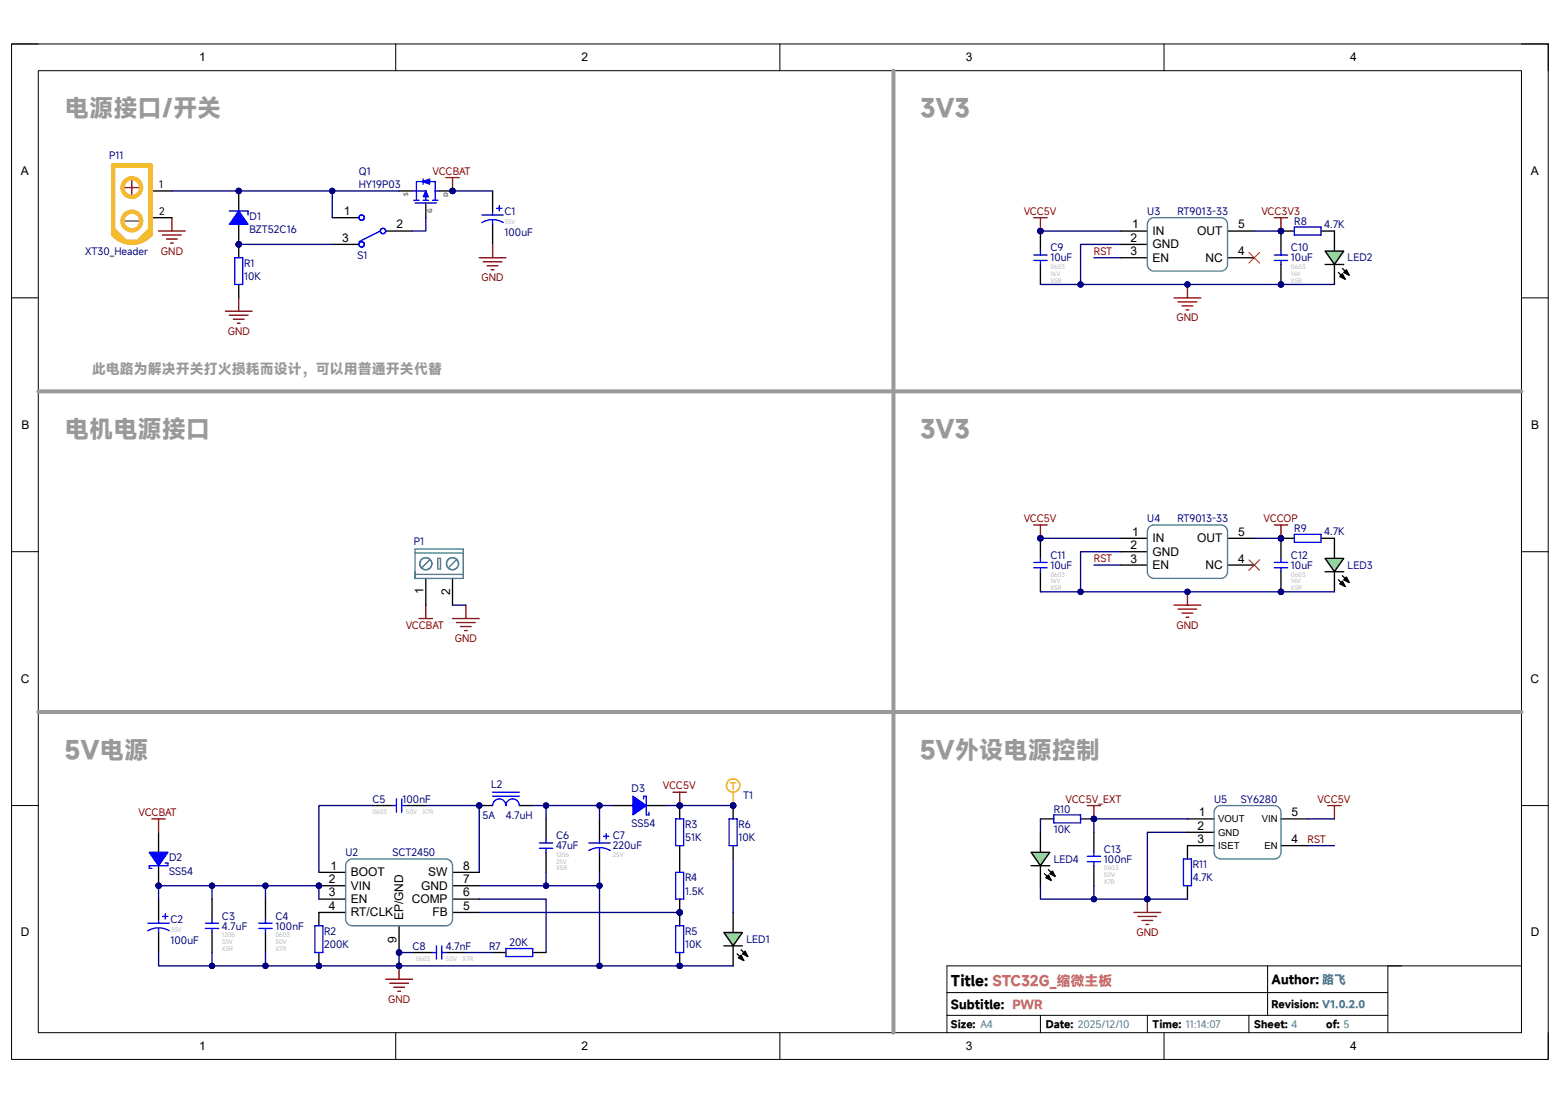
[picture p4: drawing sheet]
<svg xmlns="http://www.w3.org/2000/svg" width="297mm" height="210mm" viewBox="0 0 297 210" stroke-linecap="round" stroke-linejoin="round" font-family="sans-serif">
<path d="M2.2 8.4h292.6v193.3h-292.6z" fill="none" stroke="#000" stroke-width=".19"/>
<path d="M7.3 13.5h282.4v183.1h-282.4z" fill-rule="evenodd" fill="#fff"/>
<g fill="none" stroke="#000" stroke-width=".19">
<path d="M2.2 8.4h5.1M7.3 13.5h282.4v183.1h-282.4zM75.3 8.4v5.1M148.5 8.4v5.1M221.6 8.4v5.1M289.7 8.4h5.1v5.1M2.2 56.7h5.1M289.7 56.7h5.1M2.2 105h5.1M289.7 105.1h5.1M2.2 153.4h5.1M289.7 153.4h5.1"/>
<path d="M75.3 196.6v5.1M148.5 196.6v5.1M180.3 189h83.9M180.3 193.3h83.9M198.1 193.3v3.3M218.5 193.3v3.3M221.6 196.6v5.1M237.8 193.3v3.3M241.3 183.9v9.4M264.2 183.9v12.7M289.7 183.9h-109.4v12.7M294.8 196.6v5.1"/>
</g>
<path d="M40.4 171.2v3.8M40.4 177.5v3.9M50.5 171.2v3.8M50.5 177.5v3.9" fill="none" stroke="#000" stroke-width=".25"/>
<path d="M39.1 175.8h2.5M39.1 176.8h2.5M40.4 175v.8M40.4 176.8v.7M49.3 175.8h2.5M49.3 176.8h2.5M50.5 175v.8M50.5 176.8v.7" fill="none" stroke="#00f" stroke-width=".25"/>
<circle cx="60.7" cy="183.9" r=".51" fill="#000080"/>
<circle cx="60.7" cy="183.9" r=".51" fill="none" stroke="#000080" stroke-width=".19"/>
<path d="M60.7 173.7v2.6M60.7 181.4v2.5" fill="none" stroke="#000" stroke-width=".25"/>
<circle cx="60.7" cy="183.9" r=".51" fill="#000080"/>
<circle cx="60.7" cy="183.9" r=".51" fill="none" stroke="#000080" stroke-width=".19"/>
<path d="M74.7 153.4h.8M75.5 152.1v2.6M76.5 153.4h.8M76.5 152.1v2.6M60 176.3h1.5v5.1h-1.5z" fill="none" stroke="#00f" stroke-width=".25"/>
<path d="M70.9 153.4h3.8M77.3 153.4h3.8" fill="none" stroke="#000" stroke-width=".25"/>
<circle cx="91.2" cy="153.4" r=".51" fill="#000080"/>
<circle cx="91.2" cy="153.4" r=".51" fill="none" stroke="#000080" stroke-width=".19"/>
<path d="M91.2 153.4h2.6" fill="none" stroke="#000" stroke-width=".25"/>
<circle cx="91.2" cy="153.4" r=".51" fill="#000080"/>
<circle cx="91.2" cy="153.4" r=".51" fill="none" stroke="#000080" stroke-width=".19"/>
<path d="M98.9 153.4h2.5M104 155.9v3.8M104 162.3v3.8" fill="none" stroke="#000" stroke-width=".25"/>
<path d="M93.8 153.4a1.27 1.27 0 0 1 1.3-1.3 1.27 1.27 0 0 1 1.2 1.3 1.27 1.27 0 0 1 1.3-1.3 1.27 1.27 0 0 1 1.3 1.3M93.8 151.6h5.1M93.8 150.8h5.1M104 159.7v.8M102.7 160.5h2.5M102.7 161.5h2.5M104 161.5v.8" fill="none" stroke="#00f" stroke-width=".25"/>
<circle cx="129.4" cy="153.4" r=".51" fill="#000080"/>
<circle cx="129.4" cy="153.4" r=".51" fill="none" stroke="#000080" stroke-width=".19"/>
<path d="M129.4 153.4v2.5" fill="none" stroke="#000" stroke-width=".25"/>
<circle cx="129.4" cy="153.4" r=".51" fill="#000080"/>
<circle cx="129.4" cy="153.4" r=".51" fill="none" stroke="#000080" stroke-width=".19"/>
<path d="M129.4 161v2.6" fill="none" stroke="#000" stroke-width=".25"/>
<path d="M128.6 155.9h1.6v5.1h-1.6z" fill="none" stroke="#00f" stroke-width=".25"/>
<circle cx="129.4" cy="173.7" r=".51" fill="#000080"/>
<circle cx="129.4" cy="173.7" r=".51" fill="none" stroke="#000080" stroke-width=".19"/>
<circle cx="129.4" cy="183.9" r=".51" fill="#000080"/>
<circle cx="129.4" cy="183.9" r=".51" fill="none" stroke="#000080" stroke-width=".19"/>
<path d="M129.4 173.7v2.6" fill="none" stroke="#000" stroke-width=".25"/>
<circle cx="129.4" cy="173.7" r=".51" fill="#000080"/>
<circle cx="129.4" cy="173.7" r=".51" fill="none" stroke="#000080" stroke-width=".19"/>
<path d="M129.4 181.4v2.5" fill="none" stroke="#000" stroke-width=".25"/>
<circle cx="129.4" cy="183.9" r=".51" fill="#000080"/>
<circle cx="129.4" cy="183.9" r=".51" fill="none" stroke="#000080" stroke-width=".19"/>
<path d="M128.6 176.3h1.6v5.1h-1.6z" fill="none" stroke="#00f" stroke-width=".25"/>
<circle cx="139.6" cy="153.4" r=".51" fill="#000080"/>
<circle cx="139.6" cy="153.4" r=".51" fill="none" stroke="#000080" stroke-width=".19"/>
<path d="M139.6 153.4v2.5" fill="none" stroke="#000" stroke-width=".25"/>
<circle cx="139.6" cy="153.4" r=".51" fill="#000080"/>
<circle cx="139.6" cy="153.4" r=".51" fill="none" stroke="#000080" stroke-width=".19"/>
<path d="M139.6 161v2.6M139.6 173.7v3.8M139.6 180.1v3.8" fill="none" stroke="#000" stroke-width=".25"/>
<path d="M138.8 155.9h1.5v5.1h-1.5z" fill="none" stroke="#00f" stroke-width=".25"/>
<path d="M137.8 177.5h3.6l-1.8 2.6z" fill="#73d873"/>
<path d="M137.8 177.5h3.6l-1.8 2.6zM78.5 181.4h3.8M84.9 181.4h3.8M93.8 181.4h2.5M101.4 181.4h2.6M137.8 180.1h3.6M140.3 181.6l1.3 1.3M140.6 182.4l.5-.5 .5 1zM141.1 180.9l1.3 1.2M141.4 181.6l.5-.5 .5 1z" fill="none" stroke="#000" stroke-width=".25"/>
<path d="M140.6 182.4l.5-.5 .5 1zM141.4 181.6l.5-.5 .5 1z" fill="#000"/>
<path d="M82.3 181.4h.8M83.1 180.1v2.5M84.1 181.4h.8M84.1 180.1v2.5M96.3 180.6h5.1v1.5h-5.1z" fill="none" stroke="#00f" stroke-width=".25"/>
<path d="M73.4 186.5h5.1M74.2 187.2h3.6M75 188h2M75.7 188.7h.5M76 183.9v2.6" fill="none" stroke="#800000" stroke-width=".25"/>
<circle cx="76" cy="183.9" r=".51" fill="#000080"/>
<circle cx="76" cy="183.9" r=".51" fill="none" stroke="#000080" stroke-width=".19"/>
<circle cx="30.2" cy="168.6" r=".51" fill="#000080"/>
<circle cx="30.2" cy="168.6" r=".51" fill="none" stroke="#000080" stroke-width=".19"/>
<path d="M30.2 158.5v3.8M30.2 164.8v3.8" fill="none" stroke="#000" stroke-width=".25"/>
<circle cx="30.2" cy="168.6" r=".51" fill="#000080"/>
<circle cx="30.2" cy="168.6" r=".51" fill="none" stroke="#000080" stroke-width=".19"/>
<path d="M28.4 162.3h3.6l-1.8 2.5z" fill="#00f"/>
<path d="M28.4 162.3h3.6l-1.8 2.5zM31.5 164.3h.5v.5h-3.6v.5h.5" fill="none" stroke="#00f" stroke-width=".25"/>
<path d="M116.7 153.4h3.8M123 153.4h3.9" fill="none" stroke="#000" stroke-width=".25"/>
<path d="M120.5 151.6l2.5 1.8-2.5 1.8z" fill="#00f"/>
<path d="M120.5 151.6l2.5 1.8-2.5 1.8zM122.5 152.1v-.5h.5v3.6h.5v-.5" fill="none" stroke="#00f" stroke-width=".25"/>
<path d="M128.1 150.8h2.6M129.4 150.8v2.6" fill="none" stroke="#800000" stroke-width=".25"/>
<circle cx="129.4" cy="153.4" r=".51" fill="#000080"/>
<circle cx="129.4" cy="153.4" r=".51" fill="none" stroke="#000080" stroke-width=".19"/>
<circle cx="129.4" cy="173.7" r=".51" fill="#000080"/>
<circle cx="129.4" cy="173.7" r=".51" fill="none" stroke="#000080" stroke-width=".19"/>
<path d="M129.4 163.6v2.5M129.4 171.2v2.5" fill="none" stroke="#000" stroke-width=".25"/>
<circle cx="129.4" cy="173.7" r=".51" fill="#000080"/>
<circle cx="129.4" cy="173.7" r=".51" fill="none" stroke="#000080" stroke-width=".19"/>
<path d="M128.6 166.1h1.6v5.1h-1.6z" fill="none" stroke="#00f" stroke-width=".25"/>
<path d="M28.9 155.9h2.6M30.2 155.9v2.6" fill="none" stroke="#800000" stroke-width=".25"/>
<circle cx="86.2" cy="36.4" r=".51" fill="#000080"/>
<circle cx="86.2" cy="36.4" r=".51" fill="none" stroke="#000080" stroke-width=".19"/>
<path d="M83.6 36.4h2.6" fill="none" stroke="#000" stroke-width=".25"/>
<circle cx="86.2" cy="36.4" r=".51" fill="#000080"/>
<circle cx="86.2" cy="36.4" r=".51" fill="none" stroke="#000080" stroke-width=".19"/>
<path d="M76 36.4h2.5M81.1 38.6v2.8" fill="none" stroke="#000" stroke-width=".25"/>
<path d="M78.5 36.4h2.6v1.7M78.8 38.1h1M79 38.6h4.1M79.3 38.1v-3.5h3.5v3.5M80.6 38.1h1M82.3 38.1h1.1M82.8 36.4h.8" fill="none" stroke="#00f" stroke-width=".25"/>
<path d="M81.1 36.2l.5 1.3h-1z" fill="#00f"/>
<path d="M81.1 36.2l.5 1.3h-1z" fill="none" stroke="#00f" stroke-width=".19"/>
<path d="M80.6 34.1v1" fill="none" stroke="#00f" stroke-width=".25"/>
<path d="M80.3 34.6l1.5-.5v1z" fill="#00f"/>
<path d="M80.3 34.6l1.5-.5v1z" fill="none" stroke="#00f" stroke-width=".19"/>
<circle cx="45.4" cy="46.5" r=".51" fill="#000080"/>
<circle cx="45.4" cy="46.5" r=".51" fill="none" stroke="#000080" stroke-width=".19"/>
<path d="M45.5 46.5v2.6" fill="none" stroke="#000" stroke-width=".25"/>
<circle cx="45.4" cy="46.5" r=".51" fill="#000080"/>
<circle cx="45.4" cy="46.5" r=".51" fill="none" stroke="#000080" stroke-width=".19"/>
<path d="M45.5 54.2v2.5" fill="none" stroke="#000" stroke-width=".25"/>
<path d="M44.7 49.1h1.5v5.1h-1.5z" fill="none" stroke="#00f" stroke-width=".25"/>
<circle cx="45.4" cy="46.5" r=".51" fill="#000080"/>
<circle cx="45.4" cy="46.5" r=".51" fill="none" stroke="#000080" stroke-width=".19"/>
<circle cx="45.4" cy="36.4" r=".51" fill="#000080"/>
<circle cx="45.4" cy="36.4" r=".51" fill="none" stroke="#000080" stroke-width=".19"/>
<path d="M45.5 42.7v3.8" fill="none" stroke="#000" stroke-width=".25"/>
<circle cx="45.4" cy="46.5" r=".51" fill="#000080"/>
<circle cx="45.4" cy="46.5" r=".51" fill="none" stroke="#000080" stroke-width=".19"/>
<path d="M45.5 36.4v3.8" fill="none" stroke="#000" stroke-width=".25"/>
<circle cx="45.4" cy="36.4" r=".51" fill="#000080"/>
<circle cx="45.4" cy="36.4" r=".51" fill="none" stroke="#000080" stroke-width=".19"/>
<path d="M45.5 40.2l1.7 2.5h-3.5z" fill="#00f"/>
<g fill="none" stroke="#00f" stroke-width=".25">
<path d="M43.7 40.2h3.5v.7M45.5 40.2l1.7 2.5h-3.5zM72.4 44l-4.1 2"/>
<circle cx="68.9" cy="46.5" r=".51"/>
<circle cx="68.9" cy="41.4" r=".51"/>
<circle cx="72.9" cy="44" r=".51"/>
</g>
<path d="M63.3 46.5h5M63.3 41.4h5M73.4 44h5.1" fill="none" stroke="#000" stroke-width=".25"/>
<path d="M84.9 33.8h2.5M86.2 33.8v2.6M30.2 44h5.1M31 44.8h3.5M31.7 45.5h2M32.5 46.3h.5M32.7 41.4v2.6M42.9 59.3h5.1M45.5 56.7v2.6M43.7 60h3.5M44.4 60.8h2.1M45.2 61.5h.5" fill="none" stroke="#800000" stroke-width=".25"/>
<circle cx="86.2" cy="36.4" r=".51" fill="#000080"/>
<circle cx="86.2" cy="36.4" r=".51" fill="none" stroke="#000080" stroke-width=".19"/>
<path d="M196.8 41.4h2.6M198.1 41.4v2.6M79.8 117.8h2.5M81.1 115.2v2.6M86.2 117.8h5M86.9 118.5h3.6M87.7 119.3h2M88.7 115.2v2.6M88.4 120.1h.6" fill="none" stroke="#800000" stroke-width=".25"/>
<path d="M28.2 175.8h4M30.2 175v.8M30.2 176.8v.7M31 174.5h1M31.5 174v1M32.2 177.2a4 4 0 0 0-4 0" fill="none" stroke="#00f" stroke-width=".25"/>
<path d="M213.4 44h5.1M213.4 46.5h5.1M213.4 49.1h5.1M233.7 44h5.1M233.7 49.1h5.1M30.2 171.2v3.8M30.2 177.5v3.9" fill="none" stroke="#000" stroke-width=".25"/>
<path d="M170.1 13.5v183.1M7.3 74.5h282.4M7.3 135.6h282.4" fill="none" stroke="#999" stroke-width=".76"/>
<path d="M219 41.7l.7-.3h12.7a1.27 1.27 0 0 1 1.3 1.3v7.7a1.27 1.27 0 0 1-1.3 1.2h-12.7a1.27 1.27 0 0 1-1.2-1.2v-7.7v-.4z" fill="none" stroke="#45818e" stroke-width=".25"/>
<path d="M237.8 48.1l2 2M239.8 48.1l-2 2" fill="none" stroke="#f00" stroke-width=".19"/>
<circle cx="198.1" cy="44" r=".51" fill="#000080"/>
<circle cx="198.1" cy="44" r=".51" fill="none" stroke="#000080" stroke-width=".19"/>
<path d="M242.6 41.4h2.6M243.9 41.4v2.6" fill="none" stroke="#800000" stroke-width=".25"/>
<circle cx="243.9" cy="44" r=".51" fill="#000080"/>
<circle cx="243.9" cy="44" r=".51" fill="none" stroke="#000080" stroke-width=".19"/>
<path d="M223.5 56.7h5.1M224.3 57.5h3.6M225.1 58.2h2M225.8 59h.5M226.1 54.2v2.5" fill="none" stroke="#800000" stroke-width=".25"/>
<circle cx="226.1" cy="54.2" r=".51" fill="#000080"/>
<circle cx="226.1" cy="54.2" r=".51" fill="none" stroke="#000080" stroke-width=".19"/>
<path d="M213.4 102.5h5.1M213.4 105.1h5.1M213.4 107.6h5.1M233.7 102.5h5.1M233.7 107.6h5.1" fill="none" stroke="#000" stroke-width=".25"/>
<path d="M219 100.2l.7-.3h12.7a1.27 1.27 0 0 1 1.3 1.3v7.7a1.27 1.27 0 0 1-1.3 1.2h-12.7a1.27 1.27 0 0 1-1.2-1.2v-7.7v-.4z" fill="none" stroke="#45818e" stroke-width=".25"/>
<path d="M237.8 106.6l2 2M239.8 106.6l-2 2" fill="none" stroke="#f00" stroke-width=".19"/>
<path d="M196.8 100h2.6M198.1 100v2.5" fill="none" stroke="#800000" stroke-width=".25"/>
<circle cx="198.1" cy="102.5" r=".51" fill="#000080"/>
<circle cx="198.1" cy="102.5" r=".51" fill="none" stroke="#000080" stroke-width=".19"/>
<path d="M242.6 100h2.6M243.9 100v2.5" fill="none" stroke="#800000" stroke-width=".25"/>
<circle cx="243.9" cy="102.5" r=".51" fill="#000080"/>
<circle cx="243.9" cy="102.5" r=".51" fill="none" stroke="#000080" stroke-width=".19"/>
<path d="M223.5 115.2h5.1M224.3 116h3.6M225.1 116.7h2M225.8 117.5h.5M226.1 112.7v2.5" fill="none" stroke="#800000" stroke-width=".25"/>
<circle cx="226.1" cy="112.7" r=".51" fill="#000080"/>
<circle cx="226.1" cy="112.7" r=".51" fill="none" stroke="#000080" stroke-width=".19"/>
<path d="M208.3 158.5v3.8M226.1 155.9h5.1M226.1 158.5h5.1M243.9 155.9h5.1M208.3 164.8v3.8M226.1 161h5.1M243.9 161h5.1" fill="none" stroke="#000" stroke-width=".25"/>
<path d="M231.4 153.9l.6-.5h.4h10.2a1.27 1.27 0 0 1 1.3 1.3v7.6a1.27 1.27 0 0 1-1.3 1.3h-10.2a1.27 1.27 0 0 1-1.2-1.3v-7.6z" fill="none" stroke="#45818e" stroke-width=".25"/>
<path d="M207 163h2.5M207 164.1h2.5M208.3 162.3v.7M208.3 164.1v.7" fill="none" stroke="#00f" stroke-width=".25"/>
<path d="M207 153.4h2.5M208.3 153.4v2.5" fill="none" stroke="#800000" stroke-width=".25"/>
<circle cx="208.3" cy="155.9" r=".51" fill="#000080"/>
<circle cx="208.3" cy="155.9" r=".51" fill="none" stroke="#000080" stroke-width=".19"/>
<path d="M252.8 153.4h2.5M254.1 153.4v2.5M215.9 173.7h5.1M216.7 174.5h3.5M217.4 175.3h2.1M218.2 176h.5M218.5 171.2v2.5" fill="none" stroke="#800000" stroke-width=".25"/>
<path d="M226.1 161v2.6M226.1 168.6v2.6" fill="none" stroke="#000" stroke-width=".25"/>
<path d="M225.3 163.6h1.5v5h-1.5z" fill="none" stroke="#00f" stroke-width=".25"/>
<circle cx="218.4" cy="171.2" r=".51" fill="#000080"/>
<circle cx="218.4" cy="171.2" r=".51" fill="none" stroke="#000080" stroke-width=".19"/>
<circle cx="243.9" cy="44" r=".51" fill="#000080"/>
<circle cx="243.9" cy="44" r=".51" fill="none" stroke="#000080" stroke-width=".19"/>
<path d="M243.9 44h2.5" fill="none" stroke="#000" stroke-width=".25"/>
<circle cx="243.9" cy="44" r=".51" fill="#000080"/>
<circle cx="243.9" cy="44" r=".51" fill="none" stroke="#000080" stroke-width=".19"/>
<path d="M251.5 44h2.6v3.8M254.1 50.4v3.8" fill="none" stroke="#000" stroke-width=".25"/>
<path d="M246.4 43.2h5.1v1.6h-5.1z" fill="none" stroke="#00f" stroke-width=".25"/>
<path d="M252.3 47.8h3.5l-1.7 2.6z" fill="#73d873"/>
<path d="M252.3 47.8h3.5l-1.7 2.6zM252.3 50.4h3.5M254.8 51.9l1.3 1.2M255.6 52.1l.5 1-1-.5zM255.6 51.1l1.3 1.3M256.3 51.4l.6 1-1.1-.5zM254.1 102.5v3.8M254.1 108.9v3.8" fill="none" stroke="#000" stroke-width=".25"/>
<path d="M255.6 52.1l.5 1-1-.5zM256.3 51.4l.6 1-1.1-.5z" fill="#000"/>
<path d="M252.3 106.3h3.5l-1.7 2.6z" fill="#73d873"/>
<path d="M252.3 106.3h3.5l-1.7 2.6zM252.3 108.9h3.5M254.8 110.4l1.3 1.3M255.1 111.2l.5-.6 .5 1.1zM255.6 109.6l1.3 1.3M256.3 109.9l.6 1-1.1-.5z" fill="none" stroke="#000" stroke-width=".25"/>
<path d="M255.1 111.2l.5-.6 .5 1.1zM256.3 109.9l.6 1-1.1-.5z" fill="#000"/>
<circle cx="243.9" cy="102.5" r=".51" fill="#000080"/>
<circle cx="243.9" cy="102.5" r=".51" fill="none" stroke="#000080" stroke-width=".19"/>
<path d="M243.9 102.5h2.5" fill="none" stroke="#000" stroke-width=".25"/>
<circle cx="243.9" cy="102.5" r=".51" fill="#000080"/>
<circle cx="243.9" cy="102.5" r=".51" fill="none" stroke="#000080" stroke-width=".19"/>
<path d="M251.5 102.5h2.6" fill="none" stroke="#000" stroke-width=".25"/>
<path d="M246.4 101.7h5.1v1.6h-5.1z" fill="none" stroke="#00f" stroke-width=".25"/>
<circle cx="208.3" cy="155.9" r=".51" fill="#000080"/>
<circle cx="208.3" cy="155.9" r=".51" fill="none" stroke="#000080" stroke-width=".19"/>
<path d="M198.1 155.9h2.5M205.7 155.9h2.6" fill="none" stroke="#000" stroke-width=".25"/>
<circle cx="208.3" cy="155.9" r=".51" fill="#000080"/>
<circle cx="208.3" cy="155.9" r=".51" fill="none" stroke="#000080" stroke-width=".19"/>
<path d="M200.6 155.2h5.1v1.5h-5.1z" fill="none" stroke="#00f" stroke-width=".25"/>
<path d="M198.1 158.5v3.8M198.1 164.8v3.8" fill="none" stroke="#000" stroke-width=".25"/>
<path d="M196.3 162.3h3.6l-1.8 2.5z" fill="#73d873"/>
<path d="M196.3 162.3h3.6l-1.8 2.5zM196.3 164.8h3.6M198.9 166.4l1.2 1.2M199.6 166.6l.5 1-1-.5zM199.6 165.6l1.3 1.3M199.9 166.4l.5-.5 .5 1z" fill="none" stroke="#000" stroke-width=".25"/>
<path d="M199.6 166.6l.5 1-1-.5zM199.9 166.4l.5-.5 .5 1z" fill="#000"/>
<circle cx="198.1" cy="44" r=".51" fill="#000080"/>
<circle cx="198.1" cy="44" r=".51" fill="none" stroke="#000080" stroke-width=".19"/>
<path d="M198.1 44v3.8M198.1 50.4v3.8" fill="none" stroke="#000" stroke-width=".25"/>
<circle cx="198.1" cy="44" r=".51" fill="#000080"/>
<circle cx="198.1" cy="44" r=".51" fill="none" stroke="#000080" stroke-width=".19"/>
<path d="M196.8 48.6h2.6M196.8 49.6h2.6M198.1 47.8v.8M198.1 49.6v.8" fill="none" stroke="#00f" stroke-width=".25"/>
<circle cx="243.9" cy="54.2" r=".51" fill="#000080"/>
<circle cx="243.9" cy="54.2" r=".51" fill="none" stroke="#000080" stroke-width=".19"/>
<circle cx="243.9" cy="44" r=".51" fill="#000080"/>
<circle cx="243.9" cy="44" r=".51" fill="none" stroke="#000080" stroke-width=".19"/>
<path d="M243.9 50.4v3.8" fill="none" stroke="#000" stroke-width=".25"/>
<circle cx="243.9" cy="54.2" r=".51" fill="#000080"/>
<circle cx="243.9" cy="54.2" r=".51" fill="none" stroke="#000080" stroke-width=".19"/>
<path d="M243.9 44v3.8" fill="none" stroke="#000" stroke-width=".25"/>
<circle cx="243.9" cy="44" r=".51" fill="#000080"/>
<circle cx="243.9" cy="44" r=".51" fill="none" stroke="#000080" stroke-width=".19"/>
<path d="M242.6 48.6h2.6M242.6 49.6h2.6M243.9 47.8v.8M243.9 49.6v.8" fill="none" stroke="#00f" stroke-width=".25"/>
<circle cx="198.1" cy="102.5" r=".51" fill="#000080"/>
<circle cx="198.1" cy="102.5" r=".51" fill="none" stroke="#000080" stroke-width=".19"/>
<path d="M198.1 102.5v3.8M198.1 108.9v3.8" fill="none" stroke="#000" stroke-width=".25"/>
<circle cx="198.1" cy="102.5" r=".51" fill="#000080"/>
<circle cx="198.1" cy="102.5" r=".51" fill="none" stroke="#000080" stroke-width=".19"/>
<path d="M196.8 107.1h2.6M196.8 108.1h2.6M198.1 106.3v.8M198.1 108.1v.8" fill="none" stroke="#00f" stroke-width=".25"/>
<circle cx="243.9" cy="112.7" r=".51" fill="#000080"/>
<circle cx="243.9" cy="112.7" r=".51" fill="none" stroke="#000080" stroke-width=".19"/>
<circle cx="243.9" cy="102.5" r=".51" fill="#000080"/>
<circle cx="243.9" cy="102.5" r=".51" fill="none" stroke="#000080" stroke-width=".19"/>
<path d="M243.9 108.9v3.8" fill="none" stroke="#000" stroke-width=".25"/>
<circle cx="243.9" cy="112.7" r=".51" fill="#000080"/>
<circle cx="243.9" cy="112.7" r=".51" fill="none" stroke="#000080" stroke-width=".19"/>
<path d="M243.9 102.5v3.8" fill="none" stroke="#000" stroke-width=".25"/>
<circle cx="243.9" cy="102.5" r=".51" fill="#000080"/>
<circle cx="243.9" cy="102.5" r=".51" fill="none" stroke="#000080" stroke-width=".19"/>
<path d="M242.6 107.1h2.6M242.6 108.1h2.6M243.9 106.3v.8M243.9 108.1v.8" fill="none" stroke="#00f" stroke-width=".25"/>
<circle cx="139.6" cy="153.4" r=".51" fill="#000080"/>
<circle cx="139.6" cy="153.4" r=".51" fill="none" stroke="#000080" stroke-width=".19"/>
<path d="M139.6 150.8v2.6" fill="none" stroke="#f1c232" stroke-width=".25"/>
<circle cx="139.6" cy="153.4" r=".51" fill="#000080"/>
<circle cx="139.6" cy="153.4" r=".51" fill="none" stroke="#000080" stroke-width=".19"/>
<g fill="none" stroke="#f1c232" stroke-width=".25">
<path d="M139.1 149.1h1M139.6 149.1v1.2"/>
<circle cx="139.6" cy="149.6" r="1.27"/>
</g>
<path d="M94.6 39.7h1M95.1 39.2v1M91.8 40.9h4M93.8 40.2v.7M93.8 42v.7M95.8 42.4a4 4 0 0 0-4.1 0M114.1 159.7v.8M114.9 159.2h1M115.4 158.7v1M112.1 160.5h4.1M114.1 161.5v.8M116.2 161.9a3.9 3.9 0 0 0-4.1 .1" fill="none" stroke="#00f" stroke-width=".25"/>
<path d="M29 36.4h3.7M93.8 36.4v3.8M29 41.4h3.7M93.8 42.7v3.8M114.1 155.9v3.8M114.1 162.3v3.8" fill="none" stroke="#000" stroke-width=".25"/>
<path d="M91.2 49.1h5.1M92 49.8h3.6M92.8 50.6h2M93.5 51.4h.5M93.8 46.5v2.6" fill="none" stroke="#800000" stroke-width=".25"/>
<path d="M21.3 31.3h7.6v13.5a5.1 5.1 0 0 1-7.6 0zM21.8 31.8h6.6v11.7l-2.3 2.3h-2l-2.3-2.3z" fill="none" stroke="#ffb600" stroke-width=".25"/>
<path d="M23.8 42.1h2.6" fill="none" stroke="#434343" stroke-width=".25"/>
<g fill="none" stroke="#f1c232" stroke-width=".76">
<circle cx="25.1" cy="35.7" r="1.78"/>
<circle cx="25.1" cy="42.1" r="1.78"/>
</g>
<path d="M23.8 35.7h2.6M25.1 34.4v2.6" fill="none" stroke="#980000" stroke-width=".25"/>
<path d="M21.8 44l2 2h2.6l2-2M23.6 46l-2.1-1.5v-13h7.2v13l-2.1 1.5" fill="none" stroke="#ffb600" stroke-width=".76"/>
<circle cx="60.7" cy="168.6" r=".51" fill="#000080"/>
<circle cx="60.7" cy="168.6" r=".51" fill="none" stroke="#000080" stroke-width=".19"/>
<circle cx="76" cy="181.4" r=".51" fill="#000080"/>
<circle cx="76" cy="181.4" r=".51" fill="none" stroke="#000080" stroke-width=".19"/>
<path d="M60.7 166.1h5.1M60.7 168.6h5.1" fill="none" stroke="#000" stroke-width=".25"/>
<circle cx="60.7" cy="168.6" r=".51" fill="#000080"/>
<circle cx="60.7" cy="168.6" r=".51" fill="none" stroke="#000080" stroke-width=".19"/>
<path d="M60.7 171.2h5.1M60.7 173.7h5.1M76 176.3v5.1M86.2 171.2h5M86.2 168.6h5M86.2 166.1h5M86.2 173.7h5" fill="none" stroke="#000" stroke-width=".25"/>
<circle cx="76" cy="181.4" r=".51" fill="#000080"/>
<circle cx="76" cy="181.4" r=".51" fill="none" stroke="#000080" stroke-width=".19"/>
<g fill="none" stroke="#45818e" stroke-width=".25">
<path d="M79 104.5h9.2v5.6h-9.2zM79 109.4h9.2M79 105.3h9.2M81.8 106.6l-1.5 1.5M83.4 106.3h.5v2.1h-.5zM86.9 106.6l-1.5 1.5M66.3 163.8l.8-.2h17.8a1.27 1.27 0 0 1 1.3 1.2v10.2a1.27 1.27 0 0 1-1.3 1.3h-17.8a1.27 1.27 0 0 1-1.3-1.3v-10.2l.1-.4z"/>
<circle cx="81.1" cy="107.3" r="1.15"/>
<circle cx="86.2" cy="107.3" r="1.15"/>
</g>
<path d="M81.1 110.1v5.1M86.2 110.1v5.1" fill="none" stroke="#000" stroke-width=".25"/>
<path d="M81.1 153.4h10.1v12.7" fill="none" stroke="#000080" stroke-width=".25"/>
<circle cx="91.2" cy="153.4" r=".51" fill="#000080"/>
<circle cx="91.2" cy="153.4" r=".51" fill="none" stroke="#000080" stroke-width=".19"/>
<path d="M70.9 153.4h-10.2v12.7M104 166.1v2.5h-12.8" fill="none" stroke="#000080" stroke-width=".25"/>
<circle cx="104" cy="168.6" r=".51" fill="#000080"/>
<circle cx="104" cy="168.6" r=".51" fill="none" stroke="#000080" stroke-width=".19"/>
<path d="M114.1 166.1v2.5h-10.1" fill="none" stroke="#000080" stroke-width=".25"/>
<circle cx="104" cy="168.6" r=".51" fill="#000080"/>
<circle cx="104" cy="168.6" r=".51" fill="none" stroke="#000080" stroke-width=".19"/>
<circle cx="114.1" cy="168.6" r=".51" fill="#000080"/>
<circle cx="114.1" cy="168.6" r=".51" fill="none" stroke="#000080" stroke-width=".19"/>
<path d="M101.4 153.4h2.6v2.5" fill="none" stroke="#000080" stroke-width=".25"/>
<circle cx="104" cy="153.4" r=".51" fill="#000080"/>
<circle cx="104" cy="153.4" r=".51" fill="none" stroke="#000080" stroke-width=".19"/>
<path d="M104 153.4h10.1v2.5" fill="none" stroke="#000080" stroke-width=".25"/>
<circle cx="114.1" cy="153.4" r=".51" fill="#000080"/>
<circle cx="114.1" cy="153.4" r=".51" fill="none" stroke="#000080" stroke-width=".19"/>
<circle cx="104" cy="153.4" r=".51" fill="#000080"/>
<circle cx="104" cy="153.4" r=".51" fill="none" stroke="#000080" stroke-width=".19"/>
<path d="M114.1 168.6v15.3M139.6 163.6v10.1M88.7 181.4h5.1" fill="none" stroke="#000080" stroke-width=".25"/>
<circle cx="114.1" cy="168.6" r=".51" fill="#000080"/>
<circle cx="114.1" cy="168.6" r=".51" fill="none" stroke="#000080" stroke-width=".19"/>
<circle cx="114.1" cy="183.9" r=".51" fill="#000080"/>
<circle cx="114.1" cy="183.9" r=".51" fill="none" stroke="#000080" stroke-width=".19"/>
<path d="M50.5 181.4v2.5" fill="none" stroke="#000080" stroke-width=".25"/>
<circle cx="50.5" cy="183.9" r=".51" fill="#000080"/>
<circle cx="50.5" cy="183.9" r=".51" fill="none" stroke="#000080" stroke-width=".19"/>
<path d="M50.5 168.6v2.6" fill="none" stroke="#000080" stroke-width=".25"/>
<circle cx="50.5" cy="168.6" r=".51" fill="#000080"/>
<circle cx="50.5" cy="168.6" r=".51" fill="none" stroke="#000080" stroke-width=".19"/>
<path d="M40.4 181.4v2.5" fill="none" stroke="#000080" stroke-width=".25"/>
<circle cx="40.4" cy="183.9" r=".51" fill="#000080"/>
<circle cx="40.4" cy="183.9" r=".51" fill="none" stroke="#000080" stroke-width=".19"/>
<path d="M40.4 168.6v2.6" fill="none" stroke="#000080" stroke-width=".25"/>
<circle cx="40.4" cy="168.6" r=".51" fill="#000080"/>
<circle cx="40.4" cy="168.6" r=".51" fill="none" stroke="#000080" stroke-width=".19"/>
<path d="M114.1 153.4h2.6" fill="none" stroke="#000080" stroke-width=".25"/>
<circle cx="114.1" cy="153.4" r=".51" fill="#000080"/>
<circle cx="114.1" cy="153.4" r=".51" fill="none" stroke="#000080" stroke-width=".19"/>
<path d="M126.9 153.4h12.7" fill="none" stroke="#000080" stroke-width=".25"/>
<circle cx="129.4" cy="153.4" r=".51" fill="#000080"/>
<circle cx="129.4" cy="153.4" r=".51" fill="none" stroke="#000080" stroke-width=".19"/>
<circle cx="139.6" cy="153.4" r=".51" fill="#000080"/>
<circle cx="139.6" cy="153.4" r=".51" fill="none" stroke="#000080" stroke-width=".19"/>
<path d="M91.2 171.2h12.8v10.2M91.2 173.7h38.2" fill="none" stroke="#000080" stroke-width=".25"/>
<circle cx="129.4" cy="173.7" r=".51" fill="#000080"/>
<circle cx="129.4" cy="173.7" r=".51" fill="none" stroke="#000080" stroke-width=".19"/>
<path d="M63.3 36.4v5" fill="none" stroke="#000080" stroke-width=".25"/>
<circle cx="63.3" cy="36.4" r=".51" fill="#000080"/>
<circle cx="63.3" cy="36.4" r=".51" fill="none" stroke="#000080" stroke-width=".19"/>
<path d="M45.5 46.5h17.8M81.1 41.4v2.6h-2.6" fill="none" stroke="#000080" stroke-width=".25"/>
<circle cx="45.4" cy="46.5" r=".51" fill="#000080"/>
<circle cx="45.4" cy="46.5" r=".51" fill="none" stroke="#000080" stroke-width=".19"/>
<path d="M32.7 36.4h43.3M86.2 115.2h2.5" fill="none" stroke="#000080" stroke-width=".25"/>
<circle cx="45.4" cy="36.4" r=".51" fill="#000080"/>
<circle cx="45.4" cy="36.4" r=".51" fill="none" stroke="#000080" stroke-width=".19"/>
<circle cx="63.3" cy="36.4" r=".51" fill="#000080"/>
<circle cx="63.3" cy="36.4" r=".51" fill="none" stroke="#000080" stroke-width=".19"/>
<path d="M76 183.9h63.6" fill="none" stroke="#000080" stroke-width=".25"/>
<circle cx="76" cy="183.9" r=".51" fill="#000080"/>
<circle cx="76" cy="183.9" r=".51" fill="none" stroke="#000080" stroke-width=".19"/>
<circle cx="114.1" cy="183.9" r=".51" fill="#000080"/>
<circle cx="114.1" cy="183.9" r=".51" fill="none" stroke="#000080" stroke-width=".19"/>
<circle cx="129.4" cy="183.9" r=".51" fill="#000080"/>
<circle cx="129.4" cy="183.9" r=".51" fill="none" stroke="#000080" stroke-width=".19"/>
<path d="M30.2 181.4v2.5h45.8v-2.5h2.5" fill="none" stroke="#000080" stroke-width=".25"/>
<circle cx="40.4" cy="183.9" r=".51" fill="#000080"/>
<circle cx="40.4" cy="183.9" r=".51" fill="none" stroke="#000080" stroke-width=".19"/>
<circle cx="50.5" cy="183.9" r=".51" fill="#000080"/>
<circle cx="50.5" cy="183.9" r=".51" fill="none" stroke="#000080" stroke-width=".19"/>
<circle cx="60.7" cy="183.9" r=".51" fill="#000080"/>
<circle cx="60.7" cy="183.9" r=".51" fill="none" stroke="#000080" stroke-width=".19"/>
<circle cx="76" cy="183.9" r=".51" fill="#000080"/>
<circle cx="76" cy="183.9" r=".51" fill="none" stroke="#000080" stroke-width=".19"/>
<circle cx="76" cy="181.4" r=".51" fill="#000080"/>
<circle cx="76" cy="181.4" r=".51" fill="none" stroke="#000080" stroke-width=".19"/>
<path d="M30.2 171.2v-2.6h30.5v2.6" fill="none" stroke="#000080" stroke-width=".25"/>
<circle cx="30.2" cy="168.6" r=".51" fill="#000080"/>
<circle cx="30.2" cy="168.6" r=".51" fill="none" stroke="#000080" stroke-width=".19"/>
<circle cx="40.4" cy="168.6" r=".51" fill="#000080"/>
<circle cx="40.4" cy="168.6" r=".51" fill="none" stroke="#000080" stroke-width=".19"/>
<circle cx="50.5" cy="168.6" r=".51" fill="#000080"/>
<circle cx="50.5" cy="168.6" r=".51" fill="none" stroke="#000080" stroke-width=".19"/>
<circle cx="60.7" cy="168.6" r=".51" fill="#000080"/>
<circle cx="60.7" cy="168.6" r=".51" fill="none" stroke="#000080" stroke-width=".19"/>
<path d="M198.1 44h15.3" fill="none" stroke="#000080" stroke-width=".25"/>
<circle cx="198.1" cy="44" r=".51" fill="#000080"/>
<circle cx="198.1" cy="44" r=".51" fill="none" stroke="#000080" stroke-width=".19"/>
<path d="M208.3 49.1h5.1M213.4 46.5h-7.7v7.7" fill="none" stroke="#000080" stroke-width=".25"/>
<circle cx="205.7" cy="54.2" r=".51" fill="#000080"/>
<circle cx="205.7" cy="54.2" r=".51" fill="none" stroke="#000080" stroke-width=".19"/>
<path d="M238.8 44h5.1" fill="none" stroke="#000080" stroke-width=".25"/>
<circle cx="243.9" cy="44" r=".51" fill="#000080"/>
<circle cx="243.9" cy="44" r=".51" fill="none" stroke="#000080" stroke-width=".19"/>
<path d="M198.1 102.5h15.3" fill="none" stroke="#000080" stroke-width=".25"/>
<circle cx="198.1" cy="102.5" r=".51" fill="#000080"/>
<circle cx="198.1" cy="102.5" r=".51" fill="none" stroke="#000080" stroke-width=".19"/>
<path d="M208.3 107.6h5.1M213.4 105.1h-7.7v7.6" fill="none" stroke="#000080" stroke-width=".25"/>
<circle cx="205.7" cy="112.7" r=".51" fill="#000080"/>
<circle cx="205.7" cy="112.7" r=".51" fill="none" stroke="#000080" stroke-width=".19"/>
<path d="M238.8 102.5h5.1" fill="none" stroke="#000080" stroke-width=".25"/>
<circle cx="243.9" cy="102.5" r=".51" fill="#000080"/>
<circle cx="243.9" cy="102.5" r=".51" fill="none" stroke="#000080" stroke-width=".19"/>
<path d="M208.3 155.9h17.8" fill="none" stroke="#000080" stroke-width=".25"/>
<circle cx="208.3" cy="155.9" r=".51" fill="#000080"/>
<circle cx="208.3" cy="155.9" r=".51" fill="none" stroke="#000080" stroke-width=".19"/>
<path d="M208.3 155.9v2.6M249 155.9h5.1M249 161h5.1" fill="none" stroke="#000080" stroke-width=".25"/>
<circle cx="208.3" cy="155.9" r=".51" fill="#000080"/>
<circle cx="208.3" cy="155.9" r=".51" fill="none" stroke="#000080" stroke-width=".19"/>
<path d="M226.1 158.5h-7.6v12.7h7.6" fill="none" stroke="#000080" stroke-width=".25"/>
<circle cx="218.4" cy="171.2" r=".51" fill="#000080"/>
<circle cx="218.4" cy="171.2" r=".51" fill="none" stroke="#000080" stroke-width=".19"/>
<path d="M208.3 168.6v2.6h10.2" fill="none" stroke="#000080" stroke-width=".25"/>
<circle cx="208.3" cy="171.2" r=".51" fill="#000080"/>
<circle cx="208.3" cy="171.2" r=".51" fill="none" stroke="#000080" stroke-width=".19"/>
<circle cx="218.4" cy="171.2" r=".51" fill="#000080"/>
<circle cx="218.4" cy="171.2" r=".51" fill="none" stroke="#000080" stroke-width=".19"/>
<path d="M198.1 155.9v2.6M198.1 168.6v2.6h10.2" fill="none" stroke="#000080" stroke-width=".25"/>
<circle cx="208.3" cy="171.2" r=".51" fill="#000080"/>
<circle cx="208.3" cy="171.2" r=".51" fill="none" stroke="#000080" stroke-width=".19"/>
<path d="M198.1 112.7h56" fill="none" stroke="#000080" stroke-width=".25"/>
<circle cx="205.7" cy="112.7" r=".51" fill="#000080"/>
<circle cx="205.7" cy="112.7" r=".51" fill="none" stroke="#000080" stroke-width=".19"/>
<circle cx="226.1" cy="112.7" r=".51" fill="#000080"/>
<circle cx="226.1" cy="112.7" r=".51" fill="none" stroke="#000080" stroke-width=".19"/>
<circle cx="243.9" cy="112.7" r=".51" fill="#000080"/>
<circle cx="243.9" cy="112.7" r=".51" fill="none" stroke="#000080" stroke-width=".19"/>
<path d="M198.1 54.2h56" fill="none" stroke="#000080" stroke-width=".25"/>
<circle cx="205.7" cy="54.2" r=".51" fill="#000080"/>
<circle cx="205.7" cy="54.2" r=".51" fill="none" stroke="#000080" stroke-width=".19"/>
<circle cx="226.1" cy="54.2" r=".51" fill="#000080"/>
<circle cx="226.1" cy="54.2" r=".51" fill="none" stroke="#000080" stroke-width=".19"/>
<circle cx="243.9" cy="54.2" r=".51" fill="#000080"/>
<circle cx="243.9" cy="54.2" r=".51" fill="none" stroke="#000080" stroke-width=".19"/>
<path d="M86.2 36.4h7.6" fill="none" stroke="#000080" stroke-width=".25"/>
<circle cx="86.2" cy="36.4" r=".51" fill="#000080"/>
<circle cx="86.2" cy="36.4" r=".51" fill="none" stroke="#000080" stroke-width=".19"/>
<g font-size="4.6" fill="#999">
<text x="12.4" y="22.3">电源接口/开关</text>
<text x="175.2" y="22.3">3V3</text>
<text x="12.4" y="83.4">电机电源接口</text>
<text x="175.2" y="83.4">3V3</text>
<text x="12.4" y="144.4">5V电源</text>
<text x="175.2" y="144.4">5V外设电源控制</text>
</g>
<text font-size="2.7" fill="#999" x="17.5" y="71.2">此电路为解决开关打火损耗而设计，可以用普通开关代替</text>
<text font-size="2.7" x="181.1" y="187.7">Title: STC32G_缩微主板</text>
<g font-size="2.3">
<text x="37.9" y="11.7">1</text>
<text x="110.7" y="11.7">2</text>
<text x="183.9" y="11.7">3</text>
<text x="257" y="11.7">4</text>
<text x="4" y="33.3">A</text>
<text x="291.5" y="33.3">A</text>
<text x="65.4" y="40.9">1</text>
<text x="65.2" y="46">3</text>
<text x="75.5" y="43.5">2</text>
<text x="215.3" y="46">2</text>
<text x="215.6" y="43.5">1</text>
<text x="219.5" y="44.7">IN</text>
<text x="219.5" y="47.3">GND</text>
<text x="227.9" y="44.7">OUT</text>
<text x="235.8" y="43.5">5</text>
<text x="215.2" y="48.6">3</text>
<text x="219.5" y="49.8">EN</text>
<text x="229.5" y="49.8">NC</text>
<text x="235.8" y="48.6">4</text>
<text x="4.1" y="81.7">B</text>
<text x="291.5" y="81.7">B</text>
<text x="215.6" y="102">1</text>
<text x="235.8" y="102">5</text>
<text x="215.2" y="107.1">3</text>
<text x="215.3" y="104.5">2</text>
<text x="219.5" y="103.3">IN</text>
<text x="219.5" y="105.8">GND</text>
<text x="227.9" y="103.3">OUT</text>
<text x="235.8" y="107.1">4</text>
<text x="80.6" y="113" transform="rotate(-90 80.6 113)">1</text>
<text x="85.7" y="113.3" transform="rotate(-90 85.7 113.3)">2</text>
<text x="219.5" y="108.4">EN</text>
<text x="229.5" y="108.4">NC</text>
<text x="4" y="130">C</text>
<text x="291.4" y="130">C</text>
<text x="228.3" y="155.4">1</text>
<text x="245.9" y="155.4">5</text>
<text x="228" y="157.9">2</text>
<text x="228" y="160.5">3</text>
<text x="245.9" y="160.5">4</text>
<text x="62.9" y="165.6">1</text>
<text x="66.8" y="166.9">BOOT</text>
<text x="81.5" y="166.9">SW</text>
<text x="88.2" y="165.6">8</text>
<text x="62.6" y="168.1">2</text>
<text x="62.6" y="170.7">3</text>
<text x="62.6" y="173.2">4</text>
<text x="66.8" y="169.4">VIN</text>
<text x="66.8" y="172">EN</text>
<text x="78.4" y="172">COMP</text>
<text x="80.2" y="169.4">GND</text>
<text x="88.2" y="173.2">5</text>
<text x="88.2" y="170.7">6</text>
<text x="88.2" y="168.1">7</text>
<text x="4" y="178.3">D</text>
<text x="66.8" y="174.5">RT/CLK</text>
<text x="75.5" y="179.5" transform="rotate(-90 75.5 179.5)">9</text>
<text x="76.8" y="175.3" transform="rotate(-90 76.8 175.3)">EP/GND</text>
<text x="82.3" y="174.5">FB</text>
<text x="291.5" y="178.3">D</text>
<text x="242.1" y="187.3">Author: 路飞</text>
<text x="181.1" y="192.2">Subtitle: PWR</text>
<text x="37.9" y="199.9">1</text>
<text x="110.7" y="199.9">2</text>
<text x="183.9" y="199.9">3</text>
<text x="257" y="199.9">4</text>
</g>
<g font-size="1.9" fill="#000080">
<text x="20.8" y="30.2">P11</text>
<text x="68.3" y="33.2">Q1</text>
<text x="68.3" y="35.8">HY19P03</text>
<text x="47.5" y="41.9">D1</text>
<text x="96.1" y="40.9">C1</text>
<text x="218.4" y="40.9">U3</text>
<text x="224.2" y="40.9">RT9013-33</text>
<text x="47.5" y="44.4">BZT52C16</text>
<text x="96.1" y="45">100uF</text>
<text x="200" y="47.9">C9</text>
<text x="245.8" y="47.9">C10</text>
<text x="246.4" y="42.8">R8</text>
<text x="252.1" y="43.4">4.7K</text>
<text x="16.2" y="48.5">XT30_Header</text>
<text x="46.5" y="53.3">10K</text>
<text x="46.5" y="50.8">R1</text>
<text x="68.1" y="49.3">S1</text>
<text x="200" y="49.8">10uF</text>
<text x="245.8" y="49.8">10uF</text>
<text x="256.6" y="49.8">LED2</text>
<text x="218.4" y="99.4">U4</text>
<text x="224.2" y="99.4">RT9013-33</text>
<text x="246.4" y="101.3">R9</text>
<text x="252.1" y="101.9">4.7K</text>
<text x="78.8" y="103.7">P1</text>
<text x="200" y="106.4">C11</text>
<text x="245.8" y="106.4">C12</text>
<text x="200" y="108.3">10uF</text>
<text x="245.8" y="108.3">10uF</text>
<text x="256.6" y="108.3">LED3</text>
<text x="70.9" y="152.8">C5</text>
<text x="76.6" y="152.8">100nF</text>
<text x="91.9" y="156">5A</text>
<text x="93.5" y="150">L2</text>
<text x="96.3" y="156">4.7uH</text>
<text x="120.2" y="150.8">D3</text>
<text x="141.5" y="152.2">T1</text>
<text x="200.6" y="154.7">R10</text>
<text x="231.1" y="152.8">U5</text>
<text x="236.3" y="152.8">SY6280</text>
<text x="105.9" y="161.7">47uF</text>
<text x="105.9" y="159.8">C6</text>
<text x="116.7" y="161.7">220uF</text>
<text x="116.7" y="159.8">C7</text>
<text x="120.2" y="157.4">SS54</text>
<text x="130.4" y="160.2">51K</text>
<text x="130.4" y="157.6">R3</text>
<text x="140.6" y="160.2">10K</text>
<text x="140.6" y="157.6">R6</text>
<text x="200.6" y="158.5">10K</text>
<text x="32.2" y="166.5">SS54</text>
<text x="32.2" y="164">D2</text>
<text x="65.8" y="163">U2</text>
<text x="74.7" y="163">SCT2450</text>
<text x="130.4" y="167.8">R4</text>
<text x="200.6" y="164.3">LED4</text>
<text x="210.2" y="164.3">100nF</text>
<text x="210.2" y="162.3">C13</text>
<text x="227.1" y="167.8">4.7K</text>
<text x="227.1" y="165.3">R11</text>
<text x="130.4" y="170.3">1.5K</text>
<text x="32.5" y="179.8">100uF</text>
<text x="32.5" y="175.7">C2</text>
<text x="42.2" y="177">4.7uF</text>
<text x="42.2" y="175.1">C3</text>
<text x="52.5" y="177">100nF</text>
<text x="52.5" y="175.1">C4</text>
<text x="61.7" y="178">R2</text>
<text x="130.4" y="178">R5</text>
<text x="142.1" y="179.5">LED1</text>
<text x="61.7" y="180.6">200K</text>
<text x="78.5" y="180.8">C8</text>
<text x="84.9" y="180.8">4.7nF</text>
<text x="93.1" y="180.8">R7</text>
<text x="97" y="180.2">20K</text>
<text x="130.4" y="180.6">10K</text>
</g>
<g font-size="1.9">
<text x="30.3" y="35.8">1</text>
<text x="30.3" y="40.9">2</text>
<text x="242.1" y="192">Revision: V1.0.2.0</text>
<text x="181.1" y="195.8">Size: A4</text>
<text x="199.1" y="195.8">Date: 2025/12/10</text>
<text x="219.5" y="195.8">Time: 11:14:07</text>
<text x="238.8" y="195.8">Sheet: 4</text>
<text x="252.5" y="195.8">of: 5</text>
</g>
<g font-size="1.9" fill="#800000">
<text x="82.3" y="33.2">VCCBAT</text>
<text x="194.9" y="40.9">VCC5V</text>
<text x="240.2" y="40.9">VCC3V3</text>
<text x="30.6" y="48.5">GND</text>
<text x="91.7" y="53.6">GND</text>
<text x="208.3" y="48.5">RST</text>
<text x="43.4" y="63.8">GND</text>
<text x="224" y="61.2">GND</text>
<text x="194.9" y="99.4">VCC5V</text>
<text x="240.6" y="99.4">VCCOP</text>
<text x="208.3" y="107">RST</text>
<text x="77.3" y="119.8">VCCBAT</text>
<text x="224" y="119.8">GND</text>
<text x="86.6" y="122.3">GND</text>
<text x="26.4" y="155.4">VCCBAT</text>
<text x="126.2" y="150.3">VCC5V</text>
<text x="202.9" y="152.8">VCC5V_EXT</text>
<text x="250.9" y="152.8">VCC5V</text>
<text x="249" y="160.4">RST</text>
<text x="216.4" y="178.3">GND</text>
<text x="73.9" y="191">GND</text>
</g>
<g font-size="1.8">
<text x="231.9" y="156.5">VOUT</text>
<text x="231.9" y="159.1">GND</text>
<text x="231.9" y="161.6">ISET</text>
<text x="240.2" y="156.5">VIN</text>
<text x="240.7" y="161.6">EN</text>
</g>
<g font-size="1.1" fill="#666">
<text x="77.7" y="37.3" transform="rotate(-90 77.7 37.3)">S</text>
<text x="82.3" y="40.5" transform="rotate(-90 82.3 40.5)">G</text>
<text x="85.3" y="37.5" transform="rotate(-90 85.3 37.5)">D</text>
</g>
<g font-size="1.1" fill="#b7b7b7">
<text x="96.1" y="42.6">35V</text>
<text x="200" y="51.3">0603</text>
<text x="200" y="52.5">16V</text>
<text x="200" y="53.8">X5R</text>
<text x="245.8" y="51.3">0603</text>
<text x="245.8" y="52.5">16V</text>
<text x="245.8" y="53.8">X5R</text>
<text x="200" y="109.8">0603</text>
<text x="200" y="111">16V</text>
<text x="200" y="112.3">X5R</text>
<text x="245.8" y="109.8">0603</text>
<text x="245.8" y="111">16V</text>
<text x="245.8" y="112.3">X5R</text>
<text x="70.9" y="154.9">0603</text>
<text x="77.3" y="154.9">50V</text>
<text x="80.4" y="154.9">X7R</text>
<text x="105.9" y="163.2">1206</text>
<text x="105.9" y="164.5">25V</text>
<text x="105.9" y="165.7">X5R</text>
<text x="116.7" y="163.2">25V</text>
<text x="210.2" y="165.7">0603</text>
<text x="210.2" y="167">50V</text>
<text x="210.2" y="168.3">X7R</text>
<text x="32.5" y="177.5">35V</text>
<text x="42.2" y="178.5">1206</text>
<text x="42.2" y="179.7">35V</text>
<text x="52.5" y="178.5">0603</text>
<text x="52.5" y="179.7">50V</text>
<text x="42.2" y="181">X5R</text>
<text x="52.5" y="181">X7R</text>
<text x="79.2" y="182.9">0603</text>
<text x="84.9" y="182.9">50V</text>
<text x="88.1" y="182.9">X7R</text>
</g>
</svg>
